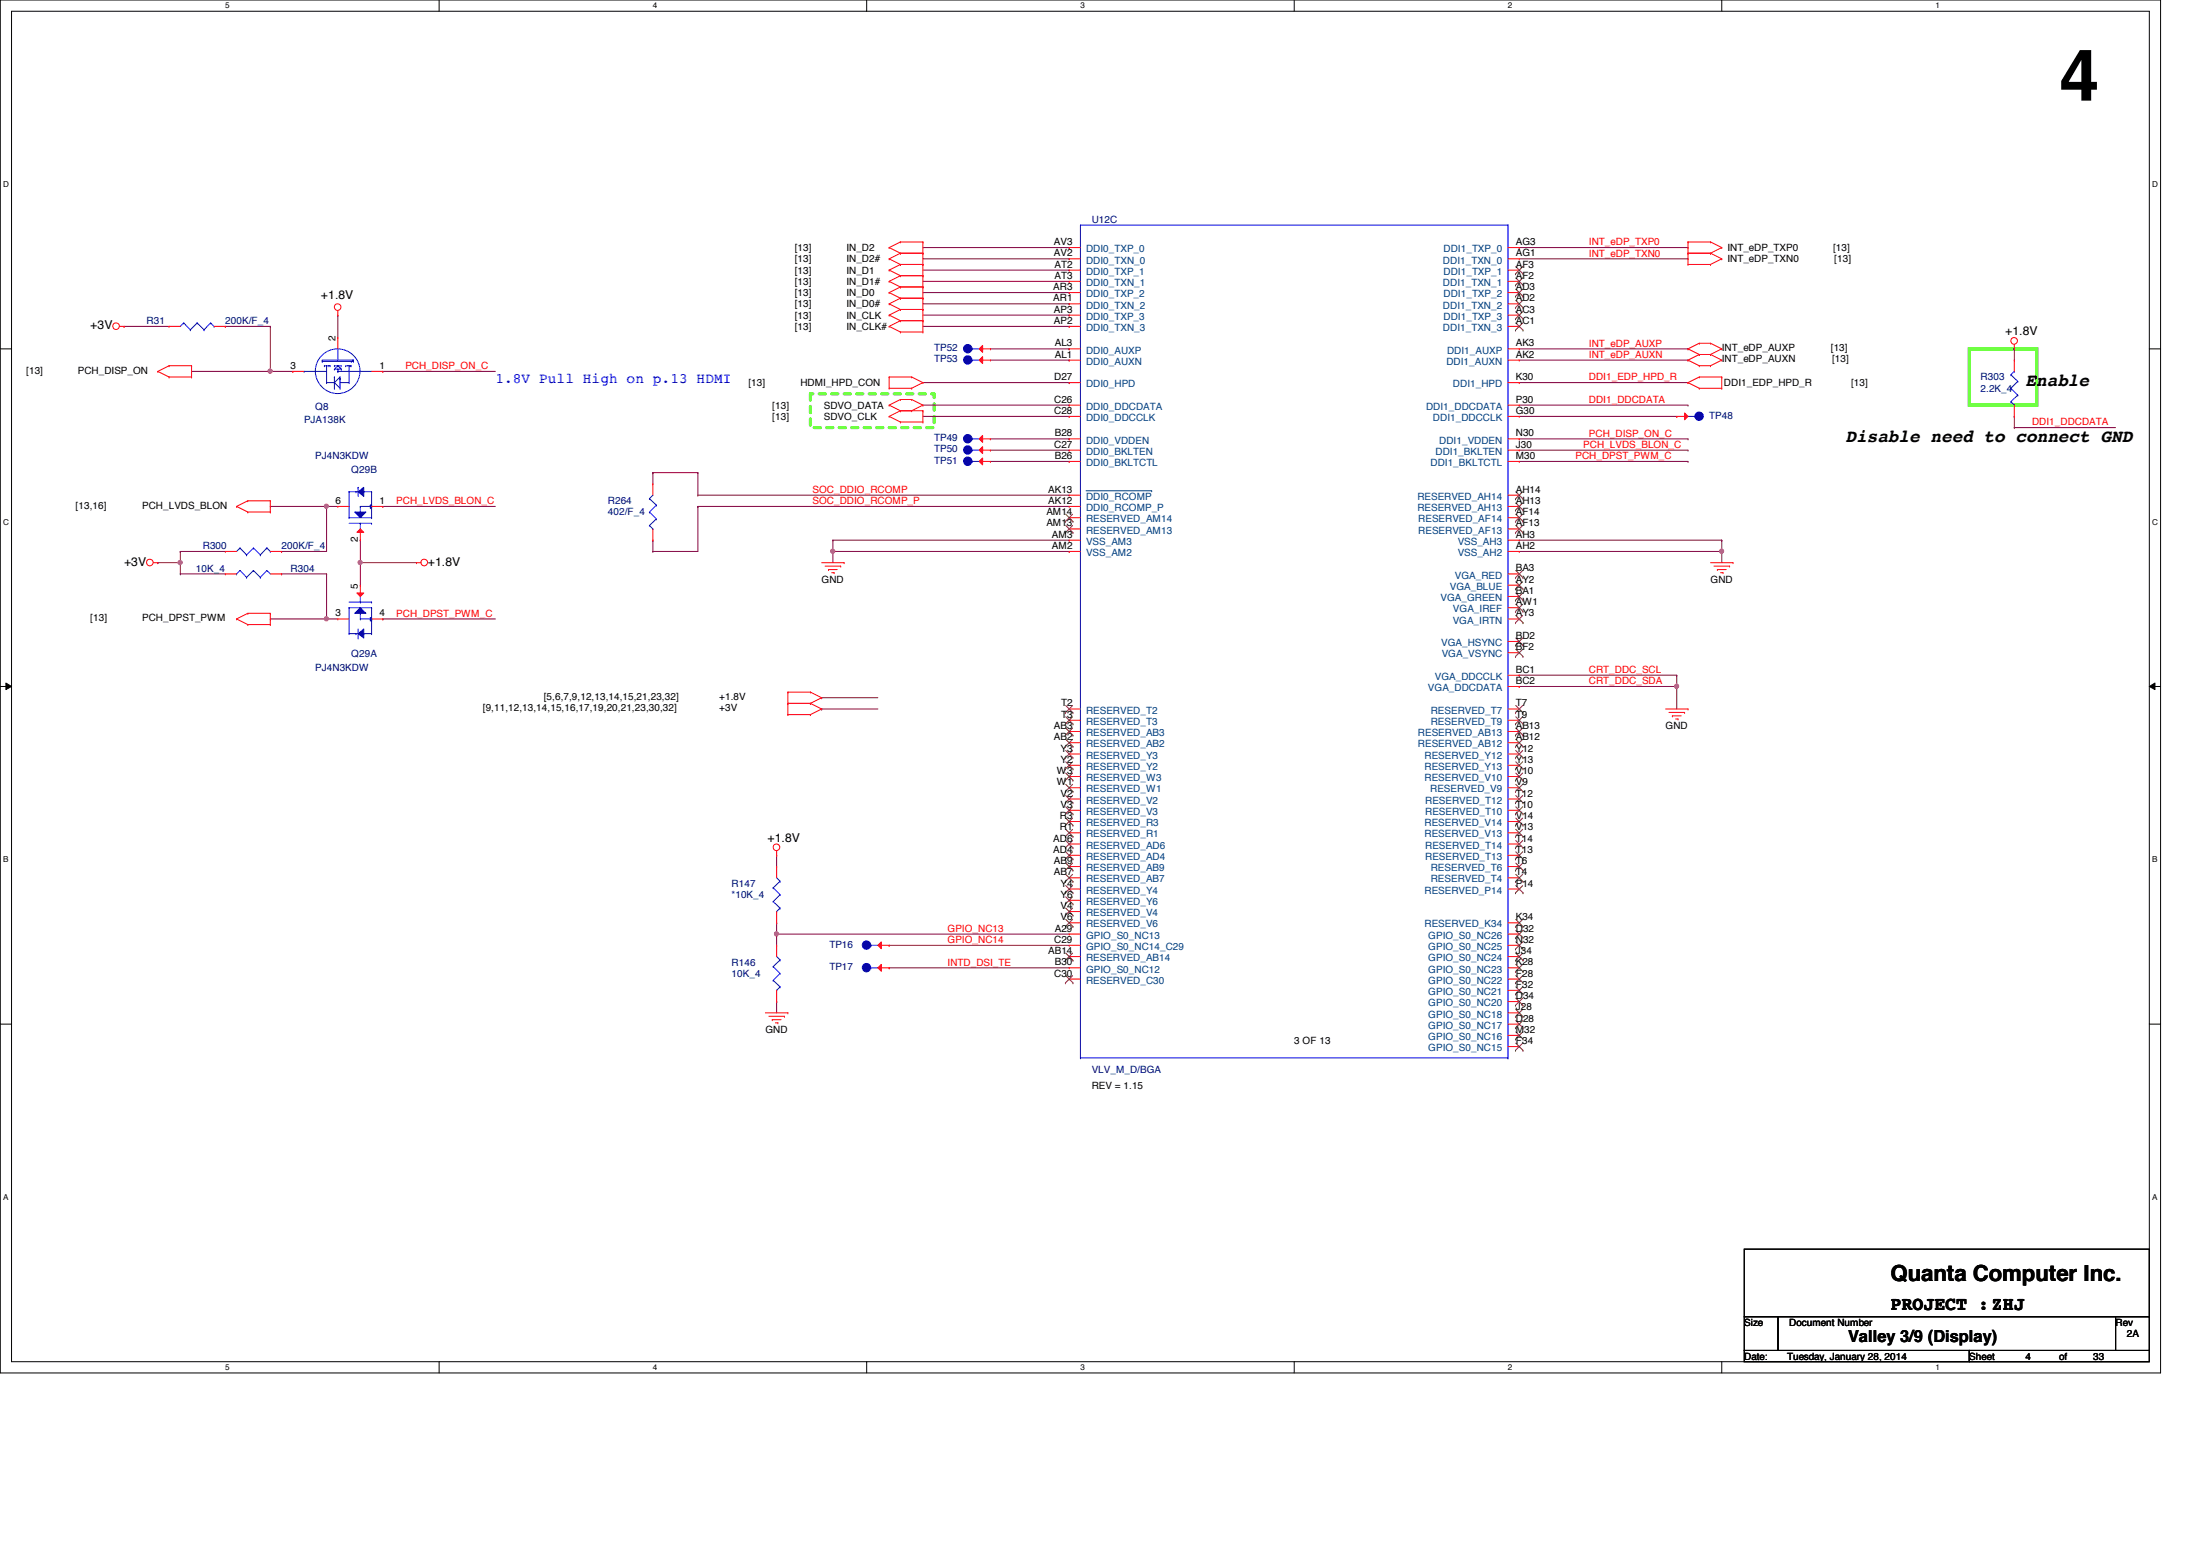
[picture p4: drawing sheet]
<svg xmlns="http://www.w3.org/2000/svg" width="297mm" height="210mm" viewBox="0 0 297 210" stroke-linecap="round" stroke-linejoin="round" font-family="sans-serif">
<path d="M0 0h292.6v185.9h-292.6zM1.6 1.5h289.5v182.9h-289.5z" fill="none" stroke="#000" stroke-width=".14"/>
<g fill="#fff">
<path d="M30.5 .2h.6v1.2h-.6z"/>
<path d="M30.5 184.6h.6v1.2h-.6z"/>
</g>
<path d="M59.5 0v1.5M59.5 184.4v1.5" fill="none" stroke="#000" stroke-width=".14"/>
<g fill="#fff">
<path d="M88.4 .2h.6v1.2h-.6z"/>
<path d="M88.4 184.6h.6v1.2h-.6z"/>
</g>
<path d="M117.4 0v1.5M117.4 184.4v1.5" fill="none" stroke="#000" stroke-width=".14"/>
<g fill="#fff">
<path d="M146.3 .2h.6v1.2h-.6z"/>
<path d="M146.3 184.6h.6v1.2h-.6z"/>
</g>
<path d="M175.3 0v1.5M175.3 184.4v1.5" fill="none" stroke="#000" stroke-width=".14"/>
<g fill="#fff">
<path d="M204.3 .2h.5v1.2h-.5z"/>
<path d="M204.3 184.6h.5v1.2h-.5z"/>
</g>
<path d="M233.2 0v1.5M233.2 184.4v1.5" fill="none" stroke="#000" stroke-width=".14"/>
<g fill="#fff">
<path d="M262.2 .2h.6v1.2h-.6z"/>
<path d="M262.2 184.6h.6v1.2h-.6z"/>
<path d="M.4 24.4h.8v1.2h-.8z"/>
<path d="M291.5 24.4h.8v1.2h-.8z"/>
<path d="M.4 70.1h.8v1.2h-.8z"/>
<path d="M291.5 70.1h.8v1.2h-.8z"/>
</g>
<path d="M0 47.2h1.6M291.1 47.2h1.5" fill="none" stroke="#000" stroke-width=".14"/>
<g fill="#fff">
<path d="M.4 115.8h.7v1.2h-.7z"/>
<path d="M291.5 115.8h.7v1.2h-.7z"/>
</g>
<path d="M0 93h1.6M.8 92.5l.8 .5-.8 .4zM291.1 93l.8-.5v.9zM291.1 93h1.5" fill="none" stroke="#000" stroke-width=".14"/>
<path d="M.8 92.5l.8 .5-.8 .4zM291.1 93l.8-.5v.9z" fill="#000"/>
<g fill="#fff">
<path d="M.4 161.5h.7v1.2h-.7z"/>
<path d="M291.5 161.5h.7v1.2h-.7z"/>
</g>
<path d="M0 138.7h1.6M291.1 138.7h1.5" fill="none" stroke="#000" stroke-width=".14"/>
<path d="M109.8 53.3h16.7v4.6h-16.7z" fill="none" stroke="#80ff00" stroke-width=".42" stroke-dasharray=".8 .8"/>
<path d="M266.7 47.2h9.2v7.7h-9.2z" fill="none" stroke="#0f0" stroke-width=".42"/>
<g fill="none" stroke="#800040" stroke-width=".14">
<path d="M88.4 64h.1M88.4 73.2h.1M88.4 74.7h.1M88.4 64v1.5M88.4 73.2v1.5M88.4 64h6.1M94.5 64h.1M94.5 67.1h.1M94.5 68.6h.1M94.5 64v3.1M94.5 68.6v6.1h-6.1M94.5 67.1h50.3"/>
<path d="M94.5 68.6h50.3M205.8 74.7h27.4M205.8 73.2h27.4M233.2 73.2h.1M233.2 74.7h.1M233.2 73.2v1.5M120.4 131.1h24.4M120.4 128h24.4M120.4 131.1h.1M120.4 128h.1"/>
</g>
<circle cx="233.2" cy="74.6" r=".29" fill="#f0f"/>
<circle cx="233.2" cy="74.6" r=".29" fill="none" stroke="#f0f" stroke-width=".14"/>
<g fill="none" stroke="#800040" stroke-width=".14">
<path d="M233.2 74.7h.1M233.2 74.7v1.5M205.8 91.4h21.3M205.8 93h21.3M205.8 91.4h.1M205.8 93h.1M105.2 115.8h.1M105.2 115.8v1.5M105.2 125h.1M105.2 135.6h.1M105.2 126.5h.1M105.2 125v1.5"/>
<path d="M105.2 135.6v1.6M105.2 126.5h39.6"/>
</g>
<circle cx="105.2" cy="126.5" r=".29" fill="#f0f"/>
<circle cx="105.2" cy="126.5" r=".29" fill="none" stroke="#f0f" stroke-width=".14"/>
<path d="M111.3 94.5h.1M111.3 96h.1M111.3 94.5h7.6M111.3 96h7.6M227.1 91.4h.1M227.1 93h.1M227.1 91.4v4.6M105.2 126.5h.1M105.2 126.5v1.5" fill="none" stroke="#800040" stroke-width=".14"/>
<circle cx="227.1" cy="92.9" r=".29" fill="#f0f"/>
<circle cx="227.1" cy="92.9" r=".29" fill="none" stroke="#f0f" stroke-width=".14"/>
<path d="M44.2 68.6h1.6M44.2 68.6h.1M48.8 76.2h7.6M48.8 76.2h.1M44.2 83.8h1.6M44.2 83.8h.1M51.9 83.8h15.2M51.9 83.8h.1" fill="none" stroke="#800040" stroke-width=".14"/>
<circle cx="48.8" cy="76.2" r=".29" fill="#f0f"/>
<circle cx="48.8" cy="76.2" r=".29" fill="none" stroke="#f0f" stroke-width=".14"/>
<path d="M24.4 74.7h.1M24.4 77.7h.1M24.4 74.7v1.5M24.4 74.7h6.1M24.4 77.7h6.1M44.2 68.6h.1M44.2 68.6v6.1M48.8 73.2h.1M48.8 76.2h.1M48.8 73.2v6" fill="none" stroke="#800040" stroke-width=".14"/>
<circle cx="44.2" cy="68.6" r=".29" fill="#f0f"/>
<circle cx="44.2" cy="68.6" r=".29" fill="none" stroke="#f0f" stroke-width=".14"/>
<path d="M38.1 74.7h.1M38.1 77.7h.1M38.1 74.7h6.1M38.1 77.7h6.1M44.2 77.7h.1M44.2 77.7v6.1h-7.6M36.6 83.8h.1" fill="none" stroke="#800040" stroke-width=".14"/>
<circle cx="44.2" cy="83.8" r=".29" fill="#f0f"/>
<circle cx="44.2" cy="83.8" r=".29" fill="none" stroke="#f0f" stroke-width=".14"/>
<path d="M21.4 76.2h3M21.4 76.2h.1" fill="none" stroke="#800040" stroke-width=".14"/>
<circle cx="24.4" cy="76.2" r=".29" fill="#f0f"/>
<circle cx="24.4" cy="76.2" r=".29" fill="none" stroke="#f0f" stroke-width=".14"/>
<path d="M24.4 76.2h.1M24.4 76.2v1.5M36.6 68.6h.1M36.6 68.6h7.6M51.9 68.6h15.2M51.9 68.6h.1M112.8 73.2h.1M112.8 73.2v1.5h32M112.8 73.2h32M144.8 73.2h.1M144.8 74.7h.1" fill="none" stroke="#800040" stroke-width=".14"/>
<circle cx="112.8" cy="74.6" r=".29" fill="#f0f"/>
<circle cx="112.8" cy="74.6" r=".29" fill="none" stroke="#f0f" stroke-width=".14"/>
<path d="M16.8 44.2h6.1M16.8 44.2h.1M30.5 44.2h6.1M30.5 44.2h.1M36.6 44.2h.1M36.6 44.2v6.1h3.1M39.7 50.3h.1M45.8 42.7h.1M45.8 42.7v3M112.8 74.7h.1M112.8 74.7v1.5" fill="none" stroke="#800040" stroke-width=".14"/>
<circle cx="36.6" cy="50.3" r=".29" fill="#f0f"/>
<circle cx="36.6" cy="50.3" r=".29" fill="none" stroke="#f0f" stroke-width=".14"/>
<g fill="none" stroke="#800040" stroke-width=".14">
<path d="M125 33.5h19.8M125 35.1h19.8M125 38.1h19.8M125 36.6h19.8M125 39.6h19.8M144.8 35.1h.1M144.8 33.5h.1M144.8 38.1h.1M144.8 36.6h.1M144.8 39.6h.1M205.8 33.5h22.8M205.8 35.1h22.8"/>
<path d="M228.6 33.5h.1M228.6 35.1h.1M25.9 50.3h10.7M36.6 50.3h.1M51.9 50.3h15.2M51.9 50.3h.1M125 54.9h19.8M125 51.8h19.8M125 56.4h19.8M125 41.1h19.8M125 44.2h19.8M125 42.7h19.8"/>
<path d="M134.2 47.2h10.6M134.2 48.8h10.6M134.2 59.4h10.6M144.8 54.9h.1M144.8 56.4h.1M144.8 51.8h.1M144.8 41.1h.1M144.8 44.2h.1M144.8 42.7h.1M144.8 59.4h.1M144.8 47.2h.1M144.8 48.8h.1"/>
<path d="M205.8 54.9h22.8M205.8 51.8h22.8M205.8 47.2h22.8M205.8 48.8h22.8M205.8 59.4h22.8M205.8 56.4h21.3M227.1 56.4h.1M228.6 54.9h.1M228.6 51.8h.1M228.6 47.2h.1M228.6 48.8h.1M228.6 59.4h.1"/>
<path d="M272.8 57.9h.1M272.8 47.2h.1M272.8 56.4h.1M272.8 47.2v1.6M272.8 56.4v1.5M272.8 57.9h13.8M134.2 61h10.6M134.2 62.5h10.6M144.8 61h.1M144.8 62.5h.1M205.8 61h22.8M205.8 62.5h22.8"/>
<path d="M228.6 61h.1M228.6 62.5h.1"/>
</g>
<g fill="none" stroke="#f00" stroke-width=".14">
<path d="M120.4 35.1l1.6 .7M120.4 33.5l1.6 .8M120.4 38.1l1.6 .8M120.4 36.6l1.6 .7M120.4 39.6l1.6 .8M120.4 35.1h.1M120.4 33.5h.1M120.4 38.1h.1M120.4 36.6h.1M120.4 39.6h.1M122 34.3h.1M122 35.8h.1"/>
<path d="M122 32.8h.1M122 37.3h.1M122 38.9h.1M122 32.8h3M122 34.3h3M122 35.8h3M122 37.3h3M122 38.9h3M122 34.3l-1.6 .8M122 32.8l-1.6 .7M122 37.3l-1.6 .8M122 35.8l-1.6 .8"/>
<path d="M122 38.9l-1.6 .7M125 34.3h.1M125 35.8h.1M125 32.8h.1M125 37.3h.1M125 38.9h.1M125 32.8v12.2M144.8 33.5h.1M144.8 35.1h.1M144.8 36.6h.1M144.8 38.1h.1M144.8 39.6h.1"/>
<path d="M144.8 33.5h1.5M144.8 38.1h1.5M144.8 36.6h1.5M144.8 35.1h1.5M144.8 39.6h1.5M204.3 33.5h1.5M204.3 38.1h1.5M204.3 36.6h1.5M204.3 35.1h1.5M204.3 39.6h1.5M205.8 33.5h.1M205.8 38.1h.1"/>
<path d="M205.8 36.6h.1M205.8 35.1h.1M205.8 39.6h.1M228.6 32.8h.1M228.6 34.3h.1M228.6 35.8h.1M228.6 32.8v3M228.6 34.3h3.1M228.6 35.8h3.1M228.6 32.8h3.1M231.7 32.8l1.5 .7M231.7 34.3l1.5 .8"/>
<path d="M231.7 32.8h.1M231.7 34.3h.1M231.7 35.8h.1M233.2 33.5h.1M233.2 35.1h.1M233.2 33.5l-1.5 .8M233.2 35.1l-1.5 .7M16.2 44.2h.6M16.8 44.2h.1M21.4 50.3l1.5 .8M21.4 50.3h.1M22.9 51.1h3"/>
<path d="M22.9 49.5h.1M22.9 51.1h.1M22.9 49.5h3M22.9 49.5l-1.5 .8M25.9 49.5h.1M25.9 51.1h.1M25.9 49.5v1.6M45.8 42.7h.1M45.8 42.1v.6M120.4 41.1l1.6 .8M120.4 44.2l1.6 .8M120.4 42.7l1.6 .7"/>
<path d="M120.4 54.9l1.6 .7M120.4 56.4l1.6 .7M120.4 52.6h3.1M120.4 52.6h.1M120.4 51.1h.1M120.4 41.1h.1M120.4 44.2h.1M120.4 42.7h.1M120.4 54.9h.1M120.4 56.4h.1M120.4 51.1h3.1M120.4 51.1v1.5"/>
<path d="M122 40.4h.1M122 41.9h.1M122 43.4h.1M122 45h.1M122 54.1h.1M122 55.6h.1M122 57.1h.1M122 40.4h3M122 41.9h3M122 43.4h3M122 54.1h1.5M122 55.6h3"/>
<path d="M122 45h3M122 57.1h3M122 40.4l-1.6 .7M122 43.4l-1.6 .8M122 41.9l-1.6 .8M122 54.1l-1.6 .8M122 55.6l-1.6 .8M123.5 51.1h.1M123.5 52.6h.1M123.5 54.1h.1M123.5 55.6h.1M123.5 51.1l1.5 .7"/>
<path d="M123.5 54.1l1.5 .8M125 51.8h.1M125 40.4h.1M125 41.9h.1M125 43.4h.1M125 45h.1M125 54.9h.1M125 55.6h.1M125 57.1h.1M125 51.8l-1.5 .8M125 55.6v1.5M125 54.9l-1.5 .7"/>
<path d="M144.8 51.8h.1M144.8 42.7h.1M144.8 41.1h.1M144.8 44.2h.1M144.8 47.2h.1M144.8 48.8h.1M144.8 54.9h.1M144.8 56.4h.1M144.8 59.4h.1M144.8 44.2h1.5M144.8 51.8h1.5M144.8 42.7h1.5"/>
<path d="M144.8 41.1h1.5M144.8 47.2h1.5M144.8 48.8h1.5M144.8 54.9h1.5M144.8 56.4h1.5M144.8 59.4h1.5M204.3 44.2h1.5M204.3 51.8h1.5M204.3 42.7h1.5M204.3 41.1h1.5M204.3 47.2h1.5M204.3 48.8h1.5"/>
<path d="M204.3 54.9h1.5M204.3 56.4h1.5M204.3 59.4h1.5M205.8 41.1h.1M205.8 59.4h.1M205.8 56.4h.1M205.8 54.9h.1M205.8 51.8h.1M205.8 48.8h.1M205.8 47.2h.1M205.8 44.2h.1M205.8 42.7h.1"/>
<path d="M228.6 51.8h.1M228.6 47.2h.1M228.6 48.8h.1M228.6 51.8l1.6 .8M228.6 47.2l1.6 .8M228.6 48.8l1.6 .7M230.2 52.6h3M230.2 51.1l-1.6 .7M230.2 46.5l-1.6 .7M230.2 48l-1.6 .8M230.2 51.1h.1M230.2 52.6h.1"/>
<path d="M230.2 46.5h.1M230.2 48h.1M230.2 49.5h.1M230.2 51.1h3M230.2 46.5h1.5M230.2 48h1.5M230.2 49.5h1.5M231.7 46.5h.1M231.7 48h.1M231.7 49.5h.1M231.7 46.5l1.5 .7M231.7 48l1.5 .8"/>
<path d="M233.2 51.1h.1M233.2 52.6h.1M233.2 47.2h.1M233.2 48.8h.1M233.2 51.1v1.5M233.2 47.2l-1.5 .8M233.2 48.8l-1.5 .7M272.8 47.2h.1M272.8 46.7v.5M20.8 76.2h.6M21.4 76.2h.1M32 68.6l1.6 .7"/>
<path d="M32 68.6h.1M33.6 69.3h3M33.6 67.8h.1M33.6 69.3h.1M33.6 67.8h3M33.6 67.8l-1.6 .8M36.6 67.8h.1M36.6 69.3h.1M36.6 67.8v1.5M56.4 76.2h.1M56.4 76.2h.6M111.3 76.2h3"/>
<path d="M111.8 76.7h2.1M112.2 77.1h1.2M112.2 77.1h.1M112.6 77.6h.4M113 77.6h.1M113.9 76.7h.1M114.3 76.2h.1M144.8 61h.1M144.8 71.6h.1M144.8 62.5h.1M144.8 70.1h.1M144.8 73.2h.1"/>
<path d="M144.8 74.7h.1M144.8 67.1h.1M144.8 68.6h.1M144.8 61h1.5M144.8 71.6h1.5M144.8 62.5h1.5M144.8 70.1h1.5M144.8 68.6h1.5M144.8 67.1h1.5M144.8 73.2h1.5M144.8 74.7h1.5M204.3 61h1.5"/>
<path d="M204.3 71.6h1.5M204.3 79.2h1.5M204.3 77.7h1.5M204.3 62.5h1.5M204.3 70.1h1.5M204.3 68.6h1.5M204.3 67.1h1.5M204.3 73.2h1.5M204.3 74.7h1.5M205.8 79.2h.1M205.8 77.7h.1M205.8 62.5h.1"/>
<path d="M205.8 61h.1M205.8 71.6h.1M205.8 70.1h.1M205.8 68.6h.1M205.8 67.1h.1M205.8 73.2h.1M205.8 74.7h.1M231.7 76.2h3M232.2 76.7h2.1M232.6 77.1h.1M232.6 77.1h1.2M233 77.6h.4"/>
<path d="M233.4 77.6h.1M234.3 76.7h.1M234.7 76.2h.1M32 83.8l1.6 .8M32 83.8h.1M33.6 84.6h3M33.6 83.1h.1M33.6 84.6h.1M33.6 83.1h3M33.6 83.1l-1.6 .7M36.6 83.1h.1M36.6 84.6h.1"/>
<path d="M36.6 83.1v1.5M106.7 95.2h3.1M106.7 96.8h3.1M106.7 95.2h.1M106.7 93.7h.1M106.7 96.8h.1M106.7 93.7h3.1M106.7 93.7v3.1M109.8 93.7h.1M109.8 95.2h.1M109.8 96.8h.1M109.8 93.7l1.5 .8"/>
<path d="M109.8 95.2l1.5 .8M111.3 94.5h.1M111.3 96h.1M111.3 94.5l-1.5 .7M111.3 96l-1.5 .8M144.8 96h.1M144.8 99.1h.1M144.8 97.5h.1M144.8 96h1.5M144.8 99.1h1.5M144.8 97.5h1.5M204.3 96h1.5"/>
<path d="M204.3 86.9h1.5M204.3 83.8h1.5M204.3 82.3h1.5M204.3 80.8h1.5M204.3 93h1.5M204.3 91.4h1.5M204.3 88.4h1.5M204.3 99.1h1.5M204.3 97.5h1.5M205.8 86.9h.1M205.8 83.8h.1M205.8 82.3h.1"/>
<path d="M205.8 80.8h.1M205.8 93h.1M205.8 91.4h.1M205.8 88.4h.1M205.8 96h.1M205.8 99.1h.1M205.8 97.5h.1M225.6 96h3M226.1 96.5h2.1M226.5 96.9h1.2M226.5 96.9h.1M226.9 97.4h.4"/>
<path d="M227.3 97.4h.1M228.2 96.5h.1M228.6 96h.1M105.2 115.8h.1M105.2 115.2v.6M144.8 105.2h.1M144.8 106.7h.1M144.8 108.2h.1M144.8 111.3h.1M144.8 109.7h.1M144.8 112.8h.1M144.8 114.3h.1"/>
<path d="M144.8 115.8h.1M144.8 118.9h.1M144.8 117.3h.1M144.8 103.6h.1M144.8 102.1h.1M144.8 100.6h.1M144.8 105.2h1.5M144.8 106.7h1.5M144.8 108.2h1.5M144.8 111.3h1.5M144.8 109.7h1.5M144.8 112.8h1.5"/>
<path d="M144.8 114.3h1.5M144.8 115.8h1.5M144.8 118.9h1.5M144.8 117.3h1.5M144.8 100.6h1.5M144.8 103.6h1.5M144.8 102.1h1.5M204.3 105.2h1.5M204.3 106.7h1.5M204.3 108.2h1.5M204.3 111.3h1.5M204.3 109.7h1.5"/>
<path d="M204.3 112.8h1.5M204.3 114.3h1.5M204.3 115.8h1.5M204.3 118.9h1.5M204.3 117.3h1.5M204.3 100.6h1.5M204.3 103.6h1.5M204.3 102.1h1.5M205.8 100.6h.1M205.8 103.6h.1M205.8 102.1h.1M205.8 108.2h.1"/>
<path d="M205.8 106.7h.1M205.8 105.2h.1M205.8 111.3h.1M205.8 109.7h.1M205.8 115.8h.1M205.8 114.3h.1M205.8 112.8h.1M205.8 118.9h.1M205.8 117.3h.1M103.7 137.2h3M104.1 137.6h2.2M104.6 138.1h1.2"/>
<path d="M104.6 138.1h.1M105 138.5h.4M105.4 138.5h.1M106.3 137.6h.1M106.7 137.2h.1M144.8 120.4h.1M144.8 121.9h.1M144.8 123.4h.1M144.8 125h.1M144.8 129.5h.1M144.8 131.1h.1M144.8 132.6h.1"/>
<path d="M144.8 126.5h.1M144.8 128h.1M144.8 120.4h1.5M144.8 121.9h1.5M144.8 123.4h1.5M144.8 125h1.5M144.8 129.5h1.5M144.8 131.1h1.5M144.8 132.6h1.5M144.8 126.5h1.5M144.8 128h1.5M204.3 137.2h1.5"/>
<path d="M204.3 120.4h1.5M204.3 125h1.5M204.3 129.5h1.5M204.3 131.1h1.5M204.3 132.6h1.5M204.3 126.5h1.5M204.3 128h1.5M204.3 134.1h1.5M204.3 135.6h1.5M204.3 138.7h1.5M205.8 120.4h.1M205.8 125h.1"/>
<path d="M205.8 128h.1M205.8 131.1h.1M205.8 129.5h.1M205.8 137.2h.1M205.8 134.1h.1M205.8 132.6h.1M205.8 135.6h.1M205.8 126.5h.1M205.8 138.7h.1M204.3 140.2h1.5M204.3 141.7h1.5M205.8 140.2h.1"/>
<path d="M205.8 141.7h.1"/>
<circle cx="15.7" cy="44.2" r=".45"/>
<circle cx="45.7" cy="41.6" r=".45"/>
<circle cx="272.8" cy="46.2" r=".45"/>
<circle cx="20.3" cy="76.2" r=".45"/>
<circle cx="57.5" cy="76.2" r=".45"/>
<circle cx="105.2" cy="114.7" r=".45"/>
</g>
<path d="M236.3 169.2h54.8v9.1h-54.8zM236.3 178.3h4.5v4.6h-4.5zM240.8 178.3h45.8v4.6h-45.8zM286.6 178.3h4.5v4.6h-4.5zM236.3 182.9h30.4v1.5h-30.4zM266.7 182.9h24.4v1.5h-24.4z" fill="none" stroke="#000" stroke-width=".14"/>
<path d="M204.3 30.5h-58v112.8M204.3 30.5h.1M204.3 30.5v112.8M146.3 143.3h.1M146.3 143.3h58M204.3 143.3h.1" fill="none" stroke="#00f" stroke-width=".14"/>
<g fill="none" stroke="#804000" stroke-width=".14">
<path d="M205.3 38.6h.1M205.3 37.1h.1M205.3 37.6l1 1M205.3 36.1l1 1M205.3 39.2l1 .9M206.2 37.6l-.9 1M206.2 36.1l-.9 1M206.2 39.2l-.9 .9M206.3 38.6h.1M206.3 37.1h.1M205.3 40.1h.1M205.3 41.7h.1"/>
<path d="M205.3 44.7h.1M205.3 43.2h.1M205.3 40.7l1 1M205.3 43.7l1 1M205.3 42.2l1 1M206.2 40.7l-.9 1M206.2 43.7l-.9 1M206.2 42.2l-.9 1M206.3 40.1h.1M206.3 41.7h.1M206.3 44.7h.1M206.3 43.2h.1"/>
<path d="M144.3 72.1h.1M144.3 70.6h.1M144.4 71.2l.9 .9M144.4 69.6l.9 1M145.3 71.2l-1 .9M145.3 69.6l-1 1M145.3 72.1h.1M145.3 70.6h.1M205.3 79.8h.1M205.3 78.2h.1M205.3 72.1h.1M205.3 70.6h.1"/>
<path d="M205.3 69.1h.1M205.3 67.6h.1M205.3 78.8l1 1M205.3 77.3l1 .9M205.3 71.2l1 .9M205.3 69.6l1 1M205.3 68.1l1 1M205.3 66.6l1 1M206.2 71.2l-.9 .9M206.2 78.8l-.9 1M206.2 77.3l-.9 .9M206.2 69.6l-.9 1"/>
<path d="M206.2 68.1l-.9 1M206.2 66.6l-.9 1M206.3 79.8h.1M206.3 78.2h.1M206.3 72.1h.1M206.3 70.6h.1M206.3 69.1h.1M206.3 67.6h.1M144.3 96.5h.1M144.3 99.6h.1M144.3 98h.1M144.4 95.5l.9 1"/>
<path d="M144.4 98.6l.9 1M144.4 97.1l.9 .9M145.3 98.6l-1 1M145.3 95.5l-1 1M145.3 97.1l-1 .9M145.3 96.5h.1M145.3 99.6h.1M145.3 98h.1M205.3 87.4h.1M205.3 84.3h.1M205.3 82.8h.1M205.3 81.3h.1"/>
<path d="M205.3 88.9h.1M205.3 96.5h.1M205.3 99.6h.1M205.3 98h.1M205.3 86.4l1 1M205.3 83.4l1 .9M205.3 81.8l1 1M205.3 80.3l1 1M205.3 87.9l1 1M205.3 95.5l1 1M205.3 98.6l1 1M205.3 97.1l1 .9"/>
<path d="M206.2 86.4l-.9 1M206.2 83.4l-.9 .9M206.2 81.8l-.9 1M206.2 80.3l-.9 1M206.2 87.9l-.9 1M206.2 95.5l-.9 1M206.2 98.6l-.9 1M206.2 97.1l-.9 .9M206.3 87.4h.1M206.3 84.3h.1M206.3 82.8h.1M206.3 81.3h.1"/>
<path d="M206.3 88.9h.1M206.3 96.5h.1M206.3 99.6h.1M206.3 98h.1M144.3 105.7h.1M144.3 107.2h.1M144.3 108.7h.1M144.3 111.8h.1M144.3 110.2h.1M144.3 113.3h.1M144.3 114.8h.1M144.3 116.3h.1"/>
<path d="M144.3 119.4h.1M144.3 117.9h.1M144.3 104.1h.1M144.3 102.6h.1M144.3 101.1h.1M144.4 104.7l.9 1M144.4 106.2l.9 1M144.4 107.7l.9 1M144.4 110.8l.9 1M144.4 109.3l.9 .9M144.4 112.3l.9 1M144.4 113.8l.9 1"/>
<path d="M144.4 115.4l.9 .9M144.4 118.4l.9 1M144.4 116.9l.9 1M144.4 119.9l.9 1M144.4 103.2l.9 .9M144.4 101.6l.9 1M144.4 100.1l.9 1M145.3 104.7l-1 1M145.3 106.2l-1 1M145.3 107.7l-1 1M145.3 110.8l-1 1M145.3 109.3l-1 .9"/>
<path d="M145.3 112.3l-1 1M145.3 113.8l-1 1M145.3 115.4l-1 .9M145.3 118.4l-1 1M145.3 116.9l-1 1M145.3 119.9l-1 1M145.3 100.1l-1 1M145.3 103.2l-1 .9M145.3 101.6l-1 1M145.3 105.7h.1M145.3 107.2h.1M145.3 108.7h.1"/>
<path d="M145.3 111.8h.1M145.3 110.2h.1M145.3 113.3h.1M145.3 114.8h.1M145.3 116.3h.1M145.3 119.4h.1M145.3 117.9h.1M145.3 104.1h.1M145.3 102.6h.1M145.3 101.1h.1M205.3 101.1h.1M205.3 104.1h.1"/>
<path d="M205.3 102.6h.1M205.3 108.7h.1M205.3 107.2h.1M205.3 105.7h.1M205.3 111.8h.1M205.3 110.2h.1M205.3 116.3h.1M205.3 114.8h.1M205.3 113.3h.1M205.3 119.4h.1M205.3 117.9h.1M205.3 100.1l1 1"/>
<path d="M205.3 103.2l1 .9M205.3 101.6l1 1M205.3 107.7l1 1M205.3 106.2l1 1M205.3 104.7l1 1M205.3 110.8l1 1M205.3 109.3l1 .9M205.3 115.4l1 .9M205.3 113.8l1 1M205.3 112.3l1 1M205.3 118.4l1 1M205.3 116.9l1 1"/>
<path d="M205.3 119.9l1 1M206.2 100.1l-.9 1M206.2 103.2l-.9 .9M206.2 101.6l-.9 1M206.2 107.7l-.9 1M206.2 106.2l-.9 1M206.2 104.7l-.9 1M206.2 110.8l-.9 1M206.2 109.3l-.9 .9M206.2 115.4l-.9 .9M206.2 113.8l-.9 1M206.2 112.3l-.9 1"/>
<path d="M206.2 118.4l-.9 1M206.2 116.9l-.9 1M206.2 119.9l-.9 1M206.3 101.1h.1M206.3 104.1h.1M206.3 102.6h.1M206.3 108.7h.1M206.3 107.2h.1M206.3 105.7h.1M206.3 111.8h.1M206.3 110.2h.1M206.3 116.3h.1"/>
<path d="M206.3 114.8h.1M206.3 113.3h.1M206.3 119.4h.1M206.3 117.9h.1M144.3 120.9h.1M144.3 122.4h.1M144.3 124h.1M144.3 125.5h.1M144.3 130h.1M144.3 133.1h.1M144.4 121.5l.9 .9M144.4 123l.9 1"/>
<path d="M144.4 124.5l.9 1M144.4 129.1l.9 .9M144.4 132.1l.9 1M145.3 121.5l-1 .9M145.3 123l-1 1M145.3 124.5l-1 1M145.3 129.1l-1 .9M145.3 132.1l-1 1M145.3 120.9h.1M145.3 122.4h.1M145.3 124h.1M145.3 125.5h.1"/>
<path d="M145.3 130h.1M145.3 133.1h.1M205.3 120.9h.1M205.3 125.5h.1M205.3 128.5h.1M205.3 131.6h.1M205.3 130h.1M205.3 137.7h.1M205.3 134.6h.1M205.3 133.1h.1M205.3 136.1h.1M205.3 127h.1"/>
<path d="M205.3 139.2h.1M205.3 124.5l1 1M205.3 127.6l1 .9M205.3 139.7l1 1M205.3 130.6l1 1M205.3 129.1l1 .9M205.3 136.7l1 1M205.3 133.6l1 1M205.3 132.1l1 1M205.3 135.2l1 .9M205.3 126l1 1M205.3 138.2l1 1"/>
<path d="M206.2 124.5l-.9 1M206.2 127.6l-.9 .9M206.2 139.7l-.9 1M206.2 130.6l-.9 1M206.2 129.1l-.9 .9M206.2 136.7l-.9 1M206.2 133.6l-.9 1M206.2 132.1l-.9 1M206.2 135.2l-.9 .9M206.2 126l-.9 1M206.2 138.2l-.9 1M206.3 120.9h.1"/>
<path d="M206.3 125.5h.1M206.3 128.5h.1M206.3 131.6h.1M206.3 130h.1M206.3 137.7h.1M206.3 134.6h.1M206.3 133.1h.1M206.3 136.1h.1M206.3 127h.1M206.3 139.2h.1M205.3 140.7h.1M205.3 142.2h.1"/>
<path d="M205.3 141.3l1 .9M206.2 141.3l-.9 .9M206.3 140.7h.1M206.3 142.2h.1"/>
</g>
<path d="M147.1 66.5h8.9M156 66.5h.1" fill="none" stroke="#004080" stroke-width=".14"/>
<circle cx="131.1" cy="62.5" r=".57" fill="#00f"/>
<g fill="none" stroke="#00f" stroke-width=".14">
<path d="M131.7 62.5h.1M131.7 62.5h.9"/>
<circle cx="131.1" cy="62.5" r=".57"/>
</g>
<path d="M133.1 62v.9l-.5-.4z" fill="#f00"/>
<g fill="none" stroke="#f00" stroke-width=".14">
<path d="M22.9 44.2h1.5M22.9 44.2h.1M29 44.2h1.5M30.5 44.2h.1M272.8 56.4h.1M272.8 48.8h.1M272.8 48.8v1.5M272.8 54.9v1.5M30.5 77.7h1.5M30.5 77.7h.1M36.6 77.7h1.5M38.1 77.7h.1"/>
<path d="M132.6 62.5l.5-.5v.9zM132.6 62.5h1.6M134.2 62.5h.1"/>
</g>
<g fill="none" stroke="#00f" stroke-width=".14">
<path d="M24.9 43.7h.1M24.9 43.7l.9 1M24.9 43.7l-.5 .5M25.8 44.7h.1M26.7 43.7h.1M26.7 43.7l.9 1M26.7 43.7l-.9 1M27.6 44.7h.1M28.5 43.7l-.9 1M28.5 43.7h.1M28.5 43.7l.5 .5M29 44.2h.1"/>
<path d="M272.4 54.4h.1M272.4 52.6h.1M272.4 50.8h.1M272.4 54.4l.4 .5M272.4 52.6l.9 .9M272.4 50.8l.9 .8M272.8 50.3l-.4 .5M272.8 50.3h.1M273.3 53.5l-.9 .9M273.3 51.6l-.9 1M273.3 53.5h.1M273.3 51.6h.1"/>
<path d="M32 77.7h.1M32.5 77.3l.9 .9M32.5 77.3h.1M32.5 77.3l-.5 .4M33.4 78.2h.1M34.3 77.3l1 .9M34.3 77.3h.1M34.3 77.3l-.9 .9M35.3 78.2h.1M36.1 77.3h.1M36.1 77.3l-.8 .9M36.1 77.3l.5 .4"/>
</g>
<circle cx="117.4" cy="131" r=".57" fill="#00f"/>
<g fill="none" stroke="#00f" stroke-width=".14">
<path d="M118 131.1h.1M118 131.1h.9"/>
<circle cx="117.4" cy="131" r=".57"/>
</g>
<path d="M118.9 131.1l.5-.5v.9z" fill="#f00"/>
<path d="M118.9 131.1l.5-.5v.9zM118.9 131.1h1.5M120.4 131.1h.1" fill="none" stroke="#f00" stroke-width=".14"/>
<circle cx="131.1" cy="47.2" r=".57" fill="#00f"/>
<g fill="none" stroke="#00f" stroke-width=".14">
<path d="M131.7 47.2h.1M131.7 47.2h.9"/>
<circle cx="131.1" cy="47.2" r=".57"/>
</g>
<path d="M133.1 46.8v.9l-.5-.5z" fill="#f00"/>
<path d="M132.6 47.2l.5-.4v.9zM132.6 47.2h1.6M134.2 47.2h.1" fill="none" stroke="#f00" stroke-width=".14"/>
<circle cx="131.1" cy="48.7" r=".57" fill="#00f"/>
<g fill="none" stroke="#00f" stroke-width=".14">
<path d="M131.7 48.8h.1M131.7 48.8h.9"/>
<circle cx="131.1" cy="48.7" r=".57"/>
</g>
<path d="M133.1 48.3v.9l-.5-.4z" fill="#f00"/>
<path d="M132.6 48.8l.5-.5v.9zM132.6 48.8h1.6M134.2 48.8h.1" fill="none" stroke="#f00" stroke-width=".14"/>
<path d="M48 69.3h1.6l-.8 .8z" fill="#00f"/>
<path d="M48 69.3h1.6l-.8 .8z" fill="none" stroke="#00f" stroke-width=".14"/>
<path d="M48.5 66.6l.8-.6v1.2z" fill="#00f"/>
<g fill="none" stroke="#00f" stroke-width=".14">
<path d="M47.3 70.1h.1M47.3 66.6h.1M47.3 66.6v3.5M47.3 70.1h3M47.3 70.9h3M47.3 66.6h1.2M48.2 66.6h.1M48.5 66.6l.8-.6v1.2zM48.5 66h.1M48.5 66v1.2M48.8 68.6h1.5M48.8 68.6h.1"/>
<path d="M48.8 69.3h.1M48.8 70.9h.1M48.8 68.6v.7M48.8 70.9v.7M49.3 66.6h.1M49.3 66.6h1M50.2 68.7h.1M50.2 68.4h.1M50.2 68.4v.3M50.3 70.1h.1M50.3 68.6h.1M50.3 70.9h.1"/>
<path d="M50.3 66.6h.1M50.3 68.4h.1M50.3 66.6v3.5"/>
</g>
<path d="M48.3 72.1l.5-.5 .5 .5z" fill="#f00"/>
<path d="M45.8 68.6h1.5M45.8 68.6h.1M48.3 72.1l.5-.5 .5 .5zM48.8 73.2h.1M48.8 71.6v1.6M50.3 68.6h1.6M51.9 68.6h.1M105.2 128h.1M105.2 135.6h.1M105.2 128v1.5M105.2 134.1v1.5" fill="none" stroke="#f00" stroke-width=".14"/>
<path d="M104.7 130.9h.1M104.7 132.8h.1M104.7 130.9l1 .9M104.7 132.8l1 .8M105.2 134.1h.1M105.2 129.5l.5 .5M105.7 130h.1M105.7 131.8h.1M105.7 133.6h.1M105.7 130l-1 .9M105.7 131.8l-1 1M105.7 133.6l-.5 .5" fill="none" stroke="#00f" stroke-width=".14"/>
<circle cx="230.1" cy="56.4" r=".57" fill="#00f"/>
<g fill="none" stroke="#00f" stroke-width=".14">
<path d="M228.6 56.4h1M229.6 56.4h.1"/>
<circle cx="230.1" cy="56.4" r=".57"/>
</g>
<path d="M228.2 55.9l.4 .5-.4 .5z" fill="#f00"/>
<g fill="none" stroke="#f00" stroke-width=".14">
<path d="M39.7 50.3h1.5M39.7 50.3h.1M45.8 45.7h.1M45.8 45.7v1.5M50.3 50.3h1.6M51.9 50.3h.1M227.1 56.4h.1M227.1 56.4h1.5M228.2 55.9l.4 .5-.4 .5zM105.2 117.3h.1M105.2 117.3v1.6M105.2 125h.1"/>
<path d="M105.2 123.4v1.6"/>
</g>
<g fill="none" stroke="#00f" stroke-width=".14">
<path d="M41.2 50.3h.1M41.2 50.3h3M43.6 48.9h.1M43.6 48.9h4.3M43.9 49.5h.1M43.9 49.5h.8M44.2 49.5h.1M44.2 51.8h.1M44.2 49.5v2.3M44.2 51.8h1.1M44.5 49.5h.1M44.7 49.5h.1"/>
<path d="M45.3 51.8h.1M45.3 50h.1M45.3 49.5h.1M45.3 52.6h.1M45.3 51.1h.1M45.3 51.8l.8 .8M45.3 50h.9M45.3 51.1v1.5M45.3 49.5h.9M45.8 50.3h4.5M45.8 49.5l.4 .5M45.8 50.3h.1"/>
<path d="M45.8 48.8h.1M45.8 49.5h.1M45.8 50h.1M45.8 47.2v1.6M45.8 50v.3M45.8 49.5l-.5 .5M46.1 51.1l-.8 .7M46.1 51.8h.1M46.1 52.6h.1M46.1 51.2h.1M46.1 51.1h.1M46.1 51.4h.1"/>
<path d="M46.1 49.8h.1M46.1 51.1v1.5M46.1 51.8h1.2M46.2 50h.1M46.2 49.5h.1M46.8 49.5h.8M46.8 49.5h.1M47.3 51.8h.1M47.3 49.5h.1M47.3 49.5v2.3M47.5 49.5h.1M47.6 48.9h.1"/>
<path d="M47.6 49.5h.1M47.7 48.8h.1M47.9 48.9h.1M47.9 48.8h.1M47.9 48.8h-4.3v.1M47.9 48.8v.1M105.2 118.9l.5 .4M105.7 119.3h.1M105.7 119.3l-1 .9M104.7 120.2h.1M104.7 122.1h.1M104.7 120.2l1 1"/>
<path d="M104.7 122.1l1 .9M105.2 123.4h.1M105.7 121.2h.1M105.7 123h.1M105.7 121.2l-1 .9M105.7 123l-.5 .4"/>
<circle cx="45.7" cy="50.3" r="3"/>
</g>
<circle cx="117.4" cy="128" r=".57" fill="#00f"/>
<g fill="none" stroke="#00f" stroke-width=".14">
<path d="M118 128h.1M118 128h.9"/>
<circle cx="117.4" cy="128" r=".57"/>
</g>
<path d="M118.9 128l.5-.4v.9z" fill="#f00"/>
<path d="M30.5 74.7h1.5M30.5 74.7h.1M36.6 74.7h1.5M38.1 74.7h.1M88.4 65.5h.1M88.4 73.2h.1M88.4 65.5v1.6M88.4 71.6v1.6M118.9 128l.5-.4v.9zM118.9 128h1.5M120.4 128h.1" fill="none" stroke="#f00" stroke-width=".14"/>
<g fill="none" stroke="#00f" stroke-width=".14">
<path d="M32.5 74.2h.1M32.5 74.2l.9 .9M32.5 74.2l-.5 .5M33.4 75.1h.1M34.3 74.2h.1M34.3 74.2l1 .9M34.3 74.2l-.9 .9M35.3 75.1h.1M36.1 74.2h.1M36.1 74.2l.5 .5M36.1 74.2l-.8 .9M36.6 74.7h.1"/>
<path d="M88 67.5h.1M88 69.3h.1M88 71.2h.1M88 67.5l.9 .9M88 69.3l.9 1M88 71.2l.4 .4M88.4 71.6h.1M88.4 67.1l-.4 .4M88.9 68.4h.1M88.9 70.3h.1M88.9 68.4l-.9 .9M88.9 70.3l-.9 .9"/>
</g>
<circle cx="131.1" cy="59.4" r=".57" fill="#00f"/>
<g fill="none" stroke="#00f" stroke-width=".14">
<path d="M131.7 59.4h.1M131.7 59.4h.9"/>
<circle cx="131.1" cy="59.4" r=".57"/>
</g>
<path d="M133.1 59v.9l-.5-.5z" fill="#f00"/>
<path d="M132.6 59.4l.5-.4v.9zM132.6 59.4h1.6M134.2 59.4h.1" fill="none" stroke="#f00" stroke-width=".14"/>
<circle cx="131.1" cy="60.9" r=".57" fill="#00f"/>
<g fill="none" stroke="#00f" stroke-width=".14">
<path d="M131.7 61h.1M131.7 61h.9"/>
<circle cx="131.1" cy="60.9" r=".57"/>
</g>
<path d="M133.1 60.5v.9l-.5-.4z" fill="#f00"/>
<path d="M132.6 61l.5-.5v.9zM132.6 61h1.6M134.2 61h.1" fill="none" stroke="#f00" stroke-width=".14"/>
<path d="M48 83.1l.8-.8 .8 .8z" fill="#00f"/>
<path d="M48 83.1l.8-.8 .8 .8z" fill="none" stroke="#00f" stroke-width=".14"/>
<path d="M48.5 85.8l.8-.6v1.2z" fill="#00f"/>
<g fill="none" stroke="#00f" stroke-width=".14">
<path d="M47.3 82.3h.1M47.3 85.8h.1M47.3 82.3v3.5M47.3 82.3h3M47.3 81.5h3M47.3 85.8h1.2M48.2 85.8h.1M48.5 85.8l.8-.6v1.2zM48.5 86.4h.1M48.5 85.2v1.2M48.8 83.8h1.5M48.8 83.8h.1"/>
<path d="M48.8 83.1h.1M48.8 81.5h.1M48.8 80.8v.7M48.8 83.1v.7M49.3 85.8h.1M49.3 85.8h1M50.2 83.7h.1M50.2 84h.1M50.2 83.7v.3M50.3 82.3h.1M50.3 83.8h.1M50.3 81.5h.1"/>
<path d="M50.3 85.8h.1M50.3 84h.1M50.3 82.3v3.5"/>
</g>
<path d="M48.3 80.3h1l-.5 .5z" fill="#f00"/>
<path d="M48.8 79.2h.1M48.8 79.2v1.6M45.8 83.8h1.5M45.8 83.8h.1M48.3 80.3h1l-.5 .5zM50.3 83.8h1.6M51.9 83.8h.1" fill="none" stroke="#f00" stroke-width=".14"/>
<circle cx="233.2" cy="74.6" r=".29" fill="#f0f"/>
<circle cx="233.2" cy="74.6" r=".29" fill="none" stroke="#f0f" stroke-width=".14"/>
<circle cx="105.2" cy="126.5" r=".29" fill="#f0f"/>
<circle cx="105.2" cy="126.5" r=".29" fill="none" stroke="#f0f" stroke-width=".14"/>
<circle cx="227.1" cy="92.9" r=".29" fill="#f0f"/>
<circle cx="227.1" cy="92.9" r=".29" fill="none" stroke="#f0f" stroke-width=".14"/>
<circle cx="48.8" cy="76.2" r=".29" fill="#f0f"/>
<circle cx="48.8" cy="76.2" r=".29" fill="none" stroke="#f0f" stroke-width=".14"/>
<circle cx="44.2" cy="68.6" r=".29" fill="#f0f"/>
<circle cx="44.2" cy="68.6" r=".29" fill="none" stroke="#f0f" stroke-width=".14"/>
<circle cx="44.2" cy="83.8" r=".29" fill="#f0f"/>
<circle cx="44.2" cy="83.8" r=".29" fill="none" stroke="#f0f" stroke-width=".14"/>
<circle cx="24.4" cy="76.2" r=".29" fill="#f0f"/>
<circle cx="24.4" cy="76.2" r=".29" fill="none" stroke="#f0f" stroke-width=".14"/>
<circle cx="112.8" cy="74.6" r=".29" fill="#f0f"/>
<circle cx="112.8" cy="74.6" r=".29" fill="none" stroke="#f0f" stroke-width=".14"/>
<circle cx="36.6" cy="50.3" r=".29" fill="#f0f"/>
<circle cx="36.6" cy="50.3" r=".29" fill="none" stroke="#f0f" stroke-width=".14"/>
<text font-size="9.7" x="278.9" y="13.6">4</text>
<text font-size="3" x="256.1" y="173.4">Quanta Computer Inc.</text>
<text font-size="2.6" x="256.1" y="177.4">PROJECT :ZHJ</text>
<g font-size="2.4">
<text x="274.4" y="52.3">Enable</text>
<text x="250" y="59.9">Disable need to connect GND</text>
</g>
<text font-size="2.2" x="250.3" y="181.7">Valley 3/9 (Display)</text>
<text font-size="1.9" fill="#00f" x="67.1" y="51.8">1.8V Pull High on p.13 HDMI</text>
<g font-size="1.7">
<text x="43.5" y="40.5">+1.8V</text>
<text x="12.2" y="44.6">+3V</text>
<text x="271.6" y="45.4">+1.8V</text>
<text x="16.8" y="76.6">+3V</text>
<text x="58" y="76.6">+1.8V</text>
<text x="104" y="114">+1.8V</text>
</g>
<g font-size="1.4">
<text x="107.7" y="35.5">[13]</text>
<text x="107.7" y="34">[13]</text>
<text x="114.6" y="35.5">IN_D2#</text>
<text x="114.6" y="34">IN_D2</text>
<text x="142.7" y="33.2">AV3</text>
<text x="142.7" y="34.7">AV2</text>
<text x="205.3" y="33.2">AG3</text>
<text x="205.3" y="34.7">AG1</text>
<text x="234" y="34">INT_eDP_TXP0</text>
<text x="234" y="35.5">INT_eDP_TXN0</text>
<text x="248.3" y="34">[13]</text>
<text x="248.5" y="35.5">[13]</text>
<text x="107.7" y="38.6">[13]</text>
<text x="107.7" y="37">[13]</text>
<text x="107.7" y="41.6">[13]</text>
<text x="107.7" y="40.1">[13]</text>
<text x="114.6" y="38.6">IN_D1#</text>
<text x="114.6" y="37">IN_D1</text>
<text x="114.6" y="41.6">IN_D0#</text>
<text x="114.6" y="40.1">IN_D0</text>
<text x="142.7" y="39.3">AR3</text>
<text x="142.7" y="40.8">AR1</text>
<text x="142.8" y="36.2">AT2</text>
<text x="142.8" y="37.8">AT3</text>
<text x="205.3" y="37.8">AF2</text>
<text x="205.3" y="36.2">AF3</text>
<text x="205.3" y="39.3">AD3</text>
<text x="205.3" y="40.8">AD2</text>
<text x="45.4" y="46.2" transform="rotate(-90 45.4 46.2)">2</text>
<text x="107.7" y="44.7">[13]</text>
<text x="107.7" y="43.1">[13]</text>
<text x="114.6" y="44.7">IN_CLK#</text>
<text x="114.6" y="43.1">IN_CLK</text>
<text x="142.7" y="42.3">AP3</text>
<text x="142.7" y="43.9">AP2</text>
<text x="142.9" y="46.9">AL3</text>
<text x="205.3" y="46.9">AK3</text>
<text x="205.3" y="43.9">AC1</text>
<text x="205.3" y="42.3">AC3</text>
<text x="233.2" y="47.5">INT_eDP_AUXP</text>
<text x="248" y="47.5">[13]</text>
<text x="3.6" y="50.6">[13]</text>
<text x="10.5" y="50.6">PCH_DISP_ON</text>
<text x="39.4" y="50">3</text>
<text x="51.4" y="50">1</text>
<text x="101.4" y="52.3">[13]</text>
<text x="108.4" y="52.3">HDMI_HPD_CON</text>
<text x="142.8" y="51.5">D27</text>
<text x="142.9" y="48.4">AL1</text>
<text x="205.3" y="51.5">K30</text>
<text x="205.3" y="48.4">AK2</text>
<text x="233.2" y="49.1">INT_eDP_AUXN</text>
<text x="233.5" y="52.3">DDI1_EDP_HPD_R</text>
<text x="248.2" y="49.1">[13]</text>
<text x="250.7" y="52.3">[13]</text>
<text x="104.6" y="55.3">[13]</text>
<text x="104.6" y="56.9">[13]</text>
<text x="111.6" y="55.3">SDVO_DATA</text>
<text x="111.6" y="56.9">SDVO_CLK</text>
<text x="142.8" y="54.5">C26</text>
<text x="142.8" y="56">C28</text>
<text x="142.9" y="59.1">B28</text>
<text x="205.3" y="59.1">N30</text>
<text x="205.3" y="56">G30</text>
<text x="205.3" y="54.5">P30</text>
<text x="142.8" y="60.6">C27</text>
<text x="142.9" y="62.1">B26</text>
<text x="205.3" y="62.1">M30</text>
<text x="205.3" y="60.6">J30</text>
<text x="10.2" y="68.9">[13,16]</text>
<text x="19.3" y="68.9">PCH_LVDS_BLON</text>
<text x="45.5" y="68.2">6</text>
<text x="51.4" y="68.2">1</text>
<text x="141.7" y="71.3">AM13</text>
<text x="141.7" y="69.8">AM14</text>
<text x="142" y="66.7">AK13</text>
<text x="142" y="68.2">AK12</text>
<text x="205.3" y="71.3">AF13</text>
<text x="205.3" y="69.8">AF14</text>
<text x="205.3" y="68.2">AH13</text>
<text x="205.3" y="66.7">AH14</text>
<text x="48.5" y="73.4" transform="rotate(-90 48.5 73.4)">2</text>
<text x="142.5" y="72.8">AM3</text>
<text x="142.5" y="74.3">AM2</text>
<text x="205.3" y="77.4">BA3</text>
<text x="205.3" y="72.8">AH3</text>
<text x="205.3" y="74.3">AH2</text>
<text x="45.5" y="83.5">3</text>
<text x="48.5" y="79.7" transform="rotate(-90 48.5 79.7)">5</text>
<text x="51.4" y="83.5">4</text>
<text x="111.3" y="79">GND</text>
<text x="205.3" y="83.5">AY3</text>
<text x="205.3" y="82">AW1</text>
<text x="205.3" y="80.4">BA1</text>
<text x="205.3" y="78.9">AY2</text>
<text x="231.7" y="79">GND</text>
<text x="12.2" y="84.1">[13]</text>
<text x="19.3" y="84.1">PCH_DPST_PWM</text>
<text x="205.3" y="86.5">BD2</text>
<text x="205.3" y="88.1">BF2</text>
<text x="73.7" y="94.8">[5,6,7,9,12,13,14,15,21,23,32]</text>
<text x="97.4" y="94.8">+1.8V</text>
<text x="143.7" y="95.7">T2</text>
<text x="205.3" y="92.6">BC2</text>
<text x="205.3" y="91.1">BC1</text>
<text x="205.3" y="95.7">T7</text>
<text x="65.4" y="96.3">[9,11,12,13,14,15,16,17,19,20,21,23,30,32]</text>
<text x="97.4" y="96.3">+3V</text>
<text x="142.7" y="100.2">AB2</text>
<text x="142.7" y="98.7">AB3</text>
<text x="143.6" y="101.8">Y3</text>
<text x="143.7" y="97.2">T3</text>
<text x="205.3" y="98.7">AB13</text>
<text x="205.3" y="97.2">T9</text>
<text x="205.3" y="100.2">AB12</text>
<text x="205.3" y="101.8">Y12</text>
<text x="225.6" y="98.8">GND</text>
<text x="143.2" y="104.8">W3</text>
<text x="143.2" y="106.3">W1</text>
<text x="143.6" y="107.9">V2</text>
<text x="143.6" y="103.3">Y2</text>
<text x="205.3" y="103.3">Y13</text>
<text x="205.3" y="107.9">T12</text>
<text x="205.3" y="106.3">V9</text>
<text x="205.3" y="104.8">V10</text>
<text x="142.7" y="114">AD6</text>
<text x="143.6" y="110.9">R3</text>
<text x="143.6" y="112.4">R1</text>
<text x="143.6" y="109.4">V3</text>
<text x="205.3" y="110.9">V14</text>
<text x="205.3" y="109.4">T10</text>
<text x="205.3" y="114">T14</text>
<text x="205.3" y="112.4">V13</text>
<text x="142.7" y="115.5">AD4</text>
<text x="142.7" y="118.5">AB7</text>
<text x="142.7" y="117">AB9</text>
<text x="205.3" y="115.5">T13</text>
<text x="205.3" y="118.5">T4</text>
<text x="205.3" y="117">T6</text>
<text x="143.6" y="120.1">Y4</text>
<text x="143.6" y="121.6">Y6</text>
<text x="143.6" y="123.1">V4</text>
<text x="143.6" y="124.6">V6</text>
<text x="205.3" y="120.1">P14</text>
<text x="205.3" y="124.6">K34</text>
<text x="142" y="129.2">AB14</text>
<text x="142.8" y="127.7">C29</text>
<text x="142.9" y="130.7">B30</text>
<text x="142.9" y="126.2">A29</text>
<text x="205.3" y="127.7">N32</text>
<text x="205.3" y="130.7">K28</text>
<text x="205.3" y="129.2">J34</text>
<text x="205.3" y="126.2">D32</text>
<text x="142.8" y="132.2">C30</text>
<text x="205.3" y="136.8">J28</text>
<text x="205.3" y="133.8">F32</text>
<text x="205.3" y="132.2">F28</text>
<text x="205.3" y="135.3">D34</text>
<text x="103.7" y="139.9">GND</text>
<text x="175.3" y="141.4">3 OF 13</text>
<text x="205.3" y="139.9">M32</text>
<text x="205.3" y="141.4">F34</text>
<text x="205.3" y="138.3">D28</text>
<text x="147.9" y="147.5">REV = 1.15</text>
<text x="236.3" y="179.5">Size</text>
<text x="242.4" y="179.5">Document Number</text>
<text x="286.6" y="179.5">Rev</text>
<text x="236.3" y="184.1">Date:</text>
<text x="242.1" y="184.1">Tuesday, January 28, 2014</text>
<text x="266.7" y="184.1">Sheet</text>
<text x="274.4" y="184.1">4</text>
<text x="278.9" y="184.1">of</text>
<text x="283.5" y="184.1">33</text>
<text x="288.1" y="181.1">2A</text>
</g>
<g font-size="1.4" fill="#004080">
<text x="147.1" y="34.2">DDI0_TXP_0</text>
<text x="147.1" y="35.7">DDI0_TXN_0</text>
<text x="195.4" y="35.7">DDI1_TXN_0</text>
<text x="195.5" y="34.2">DDI1_TXP_0</text>
<text x="147.1" y="37.2">DDI0_TXP_1</text>
<text x="147.1" y="38.7">DDI0_TXN_1</text>
<text x="147.1" y="40.3">DDI0_TXP_2</text>
<text x="147.1" y="41.8">DDI0_TXN_2</text>
<text x="195.4" y="38.7">DDI1_TXN_1</text>
<text x="195.4" y="41.8">DDI1_TXN_2</text>
<text x="195.5" y="37.2">DDI1_TXP_1</text>
<text x="195.5" y="40.3">DDI1_TXP_2</text>
<text x="147.1" y="43.3">DDI0_TXP_3</text>
<text x="147.1" y="44.8">DDI0_TXN_3</text>
<text x="147.1" y="47.9">DDI0_AUXP</text>
<text x="195.4" y="44.8">DDI1_TXN_3</text>
<text x="195.5" y="43.3">DDI1_TXP_3</text>
<text x="196" y="47.9">DDI1_AUXP</text>
<text x="147.1" y="52.5">DDI0_HPD</text>
<text x="147.1" y="49.4">DDI0_AUXN</text>
<text x="195.9" y="49.4">DDI1_AUXN</text>
<text x="196.8" y="52.5">DDI1_HPD</text>
<text x="147.1" y="55.5">DDI0_DDCDATA</text>
<text x="147.1" y="57">DDI0_DDCCLK</text>
<text x="193.2" y="55.5">DDI1_DDCDATA</text>
<text x="194.1" y="57">DDI1_DDCCLK</text>
<text x="147.1" y="61.6">DDI0_BKLTEN</text>
<text x="147.1" y="60.1">DDI0_VDDEN</text>
<text x="147.1" y="63.1">DDI0_BKLTCTL</text>
<text x="193.8" y="63.1">DDI1_BKLTCTL</text>
<text x="194.4" y="61.6">DDI1_BKLTEN</text>
<text x="194.9" y="60.1">DDI1_VDDEN</text>
<text x="147.1" y="70.7">RESERVED_AM14</text>
<text x="147.1" y="67.7">DDI0_RCOMP</text>
<text x="147.1" y="69.2">DDI0_RCOMP_P</text>
<text x="192" y="69.2">RESERVED_AH13</text>
<text x="192" y="67.7">RESERVED_AH14</text>
<text x="192.1" y="70.7">RESERVED_AF14</text>
<text x="147.1" y="72.3">RESERVED_AM13</text>
<text x="147.1" y="73.8">VSS_AM3</text>
<text x="147.1" y="75.3">VSS_AM2</text>
<text x="192.1" y="72.3">RESERVED_AF13</text>
<text x="197.4" y="73.8">VSS_AH3</text>
<text x="197.4" y="75.3">VSS_AH2</text>
<text x="195.1" y="81.4">VGA_GREEN</text>
<text x="196.4" y="79.9">VGA_BLUE</text>
<text x="196.8" y="82.9">VGA_IREF</text>
<text x="197.1" y="78.4">VGA_RED</text>
<text x="195.2" y="87.5">VGA_HSYNC</text>
<text x="195.3" y="89">VGA_VSYNC</text>
<text x="196.8" y="84.5">VGA_IRTN</text>
<text x="193.4" y="93.6">VGA_DDCDATA</text>
<text x="194.3" y="92.1">VGA_DDCCLK</text>
<text x="147.1" y="96.6">RESERVED_T2</text>
<text x="147.1" y="101.2">RESERVED_AB2</text>
<text x="147.1" y="99.7">RESERVED_AB3</text>
<text x="147.1" y="98.2">RESERVED_T3</text>
<text x="192.1" y="99.7">RESERVED_AB13</text>
<text x="192.1" y="101.2">RESERVED_AB12</text>
<text x="193.8" y="96.6">RESERVED_T7</text>
<text x="193.8" y="98.2">RESERVED_T9</text>
<text x="147.1" y="105.8">RESERVED_W3</text>
<text x="147.1" y="107.3">RESERVED_W1</text>
<text x="147.1" y="104.3">RESERVED_Y2</text>
<text x="147.1" y="102.7">RESERVED_Y3</text>
<text x="193" y="104.3">RESERVED_Y13</text>
<text x="193" y="102.7">RESERVED_Y12</text>
<text x="193" y="105.8">RESERVED_V10</text>
<text x="193.7" y="107.3">RESERVED_V9</text>
<text x="147.1" y="108.8">RESERVED_V2</text>
<text x="147.1" y="111.9">RESERVED_R3</text>
<text x="147.1" y="110.4">RESERVED_V3</text>
<text x="147.1" y="113.4">RESERVED_R1</text>
<text x="193" y="111.9">RESERVED_V14</text>
<text x="193" y="113.4">RESERVED_V13</text>
<text x="193" y="108.8">RESERVED_T12</text>
<text x="193" y="110.4">RESERVED_T10</text>
<text x="147.1" y="114.9">RESERVED_AD6</text>
<text x="147.1" y="116.5">RESERVED_AD4</text>
<text x="147.1" y="119.5">RESERVED_AB7</text>
<text x="147.1" y="118">RESERVED_AB9</text>
<text x="193" y="116.5">RESERVED_T13</text>
<text x="193" y="114.9">RESERVED_T14</text>
<text x="193.8" y="119.5">RESERVED_T4</text>
<text x="193.8" y="118">RESERVED_T6</text>
<text x="147.1" y="121">RESERVED_Y4</text>
<text x="147.1" y="122.6">RESERVED_Y6</text>
<text x="147.1" y="124.1">RESERVED_V4</text>
<text x="147.1" y="125.6">RESERVED_V6</text>
<text x="193" y="121">RESERVED_P14</text>
<text x="193" y="125.6">RESERVED_K34</text>
<text x="147.1" y="130.2">RESERVED_AB14</text>
<text x="147.1" y="131.7">GPIO_S0_NC12</text>
<text x="147.1" y="127.1">GPIO_S0_NC13</text>
<text x="147.1" y="128.7">GPIO_S0_NC14_C29</text>
<text x="193.5" y="128.7">GPIO_S0_NC25</text>
<text x="193.5" y="131.7">GPIO_S0_NC23</text>
<text x="193.5" y="130.2">GPIO_S0_NC24</text>
<text x="193.5" y="127.1">GPIO_S0_NC26</text>
<text x="147.1" y="133.2">RESERVED_C30</text>
<text x="193.5" y="137.8">GPIO_S0_NC18</text>
<text x="193.5" y="134.7">GPIO_S0_NC21</text>
<text x="193.5" y="133.2">GPIO_S0_NC22</text>
<text x="193.5" y="136.3">GPIO_S0_NC20</text>
<text x="193.5" y="140.8">GPIO_S0_NC16</text>
<text x="193.5" y="142.4">GPIO_S0_NC15</text>
<text x="193.5" y="139.3">GPIO_S0_NC17</text>
</g>
<g font-size="1.4" fill="#000080">
<text x="147.9" y="30.2">U12C</text>
<text x="19.9" y="43.9">R31</text>
<text x="30.5" y="43.9">200K/F_4</text>
<text x="126.5" y="47.5">TP52</text>
<text x="126.5" y="49.1">TP53</text>
<text x="268.3" y="51.5">R303</text>
<text x="268.3" y="53">2.2K_4</text>
<text x="41.2" y="57.3">PJA138K</text>
<text x="42.7" y="55.5">Q8</text>
<text x="126.5" y="59.7">TP49</text>
<text x="231.5" y="56.7">TP48</text>
<text x="42.7" y="62.2">PJ4N3KDW</text>
<text x="47.6" y="64">Q29B</text>
<text x="126.5" y="62.8">TP51</text>
<text x="126.5" y="61.3">TP50</text>
<text x="82.3" y="68.3">R264</text>
<text x="82.3" y="69.8">402/F_4</text>
<text x="26.5" y="77.4">10K_4</text>
<text x="27.5" y="74.4">R300</text>
<text x="38.1" y="74.4">200K/F_4</text>
<text x="39.4" y="77.4">R304</text>
<text x="47.6" y="89">Q29A</text>
<text x="42.7" y="90.8">PJ4N3KDW</text>
<text x="99.1" y="120.1">R147</text>
<text x="99.1" y="121.6">*10K_4</text>
<text x="99.1" y="130.8">R146</text>
<text x="112.3" y="131.4">TP17</text>
<text x="112.3" y="128.3">TP16</text>
<text x="99.1" y="132.3">10K_4</text>
<text x="147.9" y="145.2">VLV_M_D/BGA</text>
</g>
<g font-size="1.4" fill="#f00">
<text x="215.2" y="33.2">INT_eDP_TXP0</text>
<text x="215.2" y="34.8">INT_eDP_TXN0</text>
<text x="215.2" y="46.9">INT_eDP_AUXP</text>
<text x="54.9" y="50">PCH_DISP_ON_C</text>
<text x="215.2" y="51.5">DDI1_EDP_HPD_R</text>
<text x="215.2" y="48.5">INT_eDP_AUXN</text>
<text x="215.2" y="54.6">DDI1_DDCDATA</text>
<text x="215.2" y="59.1">PCH_DISP_ON_C</text>
<text x="275.2" y="57.6">DDI1_DDCDATA</text>
<text x="213.4" y="62.2">PCH_DPST_PWM_C</text>
<text x="214.5" y="60.7">PCH_LVDS_BLON_C</text>
<text x="53.7" y="68.3">PCH_LVDS_BLON_C</text>
<text x="110.1" y="66.8">SOC_DDIO_RCOMP</text>
<text x="110.1" y="68.3">SOC_DDIO_RCOMP_P</text>
<text x="53.7" y="83.5">PCH_DPST_PWM_C</text>
<text x="215.2" y="91.1">CRT_DDC_SCL</text>
<text x="215.2" y="92.7">CRT_DDC_SDA</text>
<text x="128.4" y="130.8">INTD_DSI_TE</text>
<text x="128.4" y="127.7">GPIO_NC14</text>
<text x="128.4" y="126.2">GPIO_NC13</text>
</g>
<g font-size="1.1">
<text x="30.5" y="1.1">5</text>
<text x="88.4" y="1.1">4</text>
<text x="146.3" y="1.1">3</text>
<text x="204.3" y="1.1">2</text>
<text x="262.2" y="1.1">1</text>
<text x=".4" y="25.4">D</text>
<text x="291.5" y="25.4">D</text>
<text x=".4" y="71.1">C</text>
<text x="291.5" y="71.1">C</text>
<text x=".4" y="116.8">B</text>
<text x="291.5" y="116.8">B</text>
<text x=".4" y="162.5">A</text>
<text x="291.5" y="162.5">A</text>
<text x="30.5" y="185.5">5</text>
<text x="88.4" y="185.5">4</text>
<text x="146.3" y="185.5">3</text>
<text x="204.3" y="185.5">2</text>
<text x="262.2" y="185.5">1</text>
</g>
</svg>
